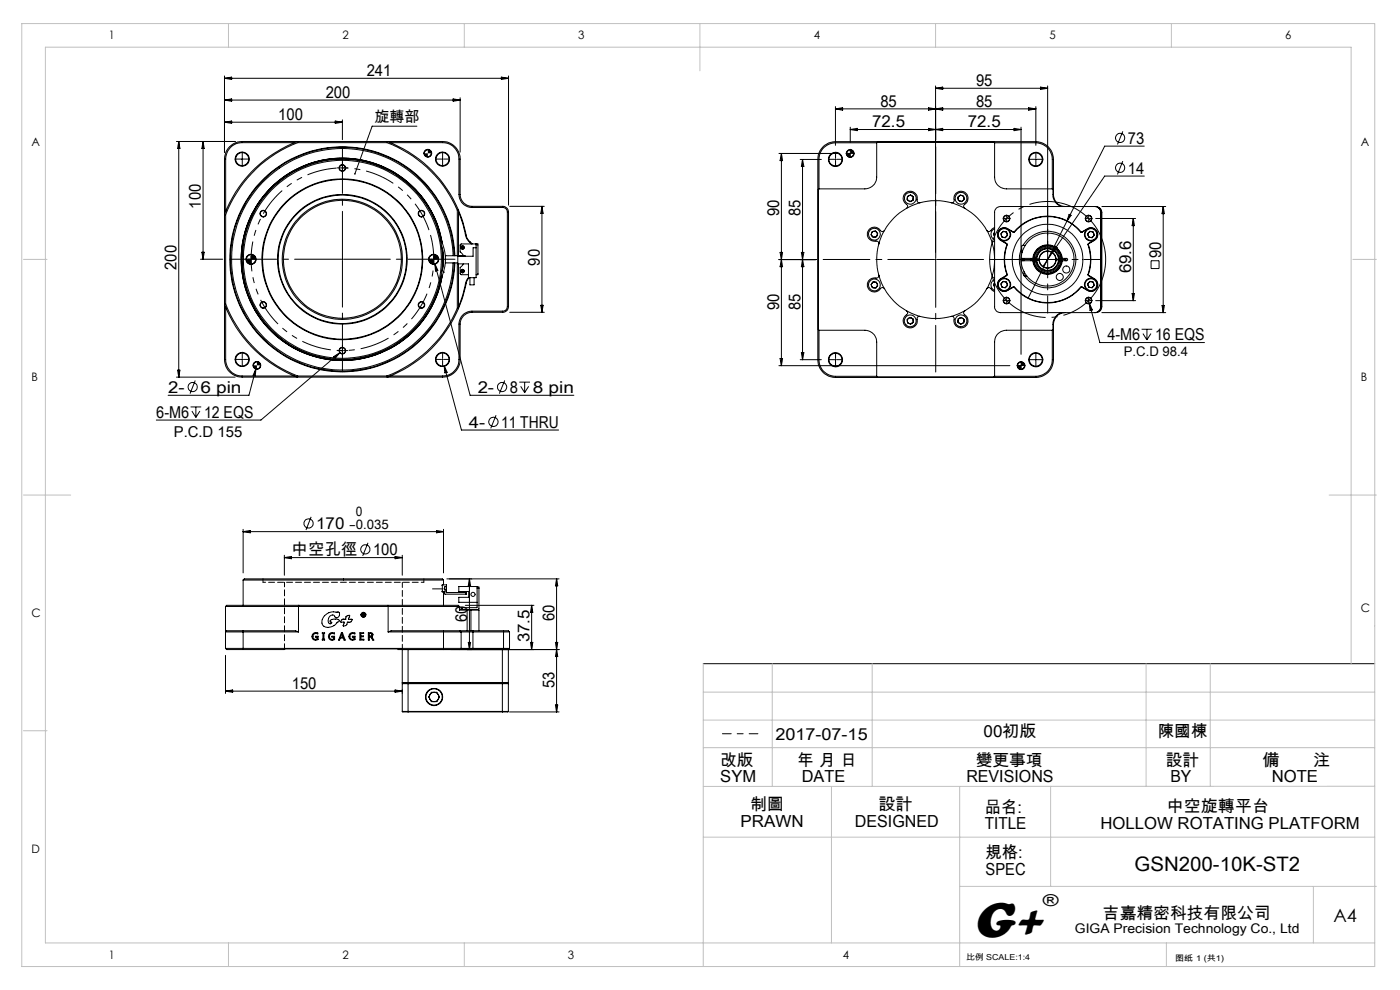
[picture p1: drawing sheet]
<svg xmlns="http://www.w3.org/2000/svg" width="297mm" height="210mm" viewBox="0 0 297 210" stroke-linecap="round" stroke-linejoin="round" font-family="sans-serif">
<g fill="none" stroke="#000" stroke-width=".21">
<path d="M47.6 16.1v16.2M47.6 16.6l1.5-.2v.5zM47.6 16.6h60.3M106.4 16.4l1.5 .2-1.5 .3zM107.9 16.1v27.4M198.5 18.2v35.3M198.5 18.7l1.5-.2v.5zM198.5 18.7h23.7M220.7 18.5l1.5 .2-1.5 .3zM222.2 18.2v35.3M37.4 30h12.5M37.9 30l.3 1.5h-.5z"/>
<path d="M37.9 30v50M43.1 30v25M43.1 30l.2 1.5h-.5zM47.6 25.9h25M47.6 25.9l1.5-.2v.5zM47.6 21.2l1.5-.2v.5zM47.6 21.2h50M48.7 31.1l1.3-.8 1.4-.3h42.5a3.7 3.7 0 0 1 3.7 3.8v7.5a2.53 2.53 0 0 0 2.5 2.5h6.5a1.21 1.21 0 0 1 1.3 1.2v20a1.21 1.21 0 0 1-1.3 1.2h-6.5a2.53 2.53 0 0 0-2.5 2.5v7.6a3.7 3.7 0 0 1-3.7 3.7h-42.5a3.7 3.7 0 0 1-3.8-3.7v-42.5l.3-1.5zM51.3 33.8h.2M51.4 33.6v.3M62.5 30.3h-11.1a3.5 3.5 0 0 0-3.5 3.5v11.1M63.1 30.3v-.3a26.7 26.7 0 0 0-15.5 15.5h.3"/>
<path d="M63.1 30.3a26.5 26.5 0 0 0-15.2 15.2M63.1 30.3h19M71.1 25.7l1.5 .2-1.5 .3zM72.5 35.6h.2M72.6 25.4v4.2M72.6 35.5v.3M82.1 30.3a26.4 26.4 0 0 1 14.9 14.3M82.1 30.3l.1-.3a26.7 26.7 0 0 1 15.1 14.5M82.8 30.3h11.1a3.5 3.5 0 0 1 3.5 3.5v7.5a2.77 2.77 0 0 0 2.7 2.7h6.5a.96 .96 0 0 1 1 1v20a.96 .96 0 0 1-1 1h-6.5a2.77 2.77 0 0 0-2.7 2.7v7.6a3.5 3.5 0 0 1-3.5 3.5h-11.1M88.4 26.8h-9.4l-3.7 10.1M90.8 31.7a.77 .77 0 0 0-.8 .8M91.5 32.5a.78 .78 0 0 1-.7 .8"/>
<path d="M93.8 33.8h.2M93.9 33.6v.3M96.1 21l1.5 .2-1.5 .3zM97.6 20.7v11.6M165.2 32.6h12.8M165.8 32.6v45M165.8 32.6l.2 1.5h-.5zM169.8 33.8h4.4M170.3 33.8v42.5M170.3 33.8l.2 1.5h-.5zM177.1 33.8h.3M177.2 33.7v.2"/>
<path d="M177.2 22.6v8.2M177.2 23.1h42.5M177.2 23.1l1.6-.2v.5zM180.2 32.6h.3M180.4 31.8a.78 .78 0 0 0-.8 .8M180.4 27v3.2M180.4 32.4v.3M180.4 27.5l1.5-.3v.5zM181.1 32.6a.72 .72 0 0 1-.7 .7M186 30.3v7.3a2.53 2.53 0 0 1-2.5 2.5h-9.8M186 30.3h-8.8a3.5 3.5 0 0 0-3.5 3.5v6.3M186 30.3h25"/>
<path d="M197 27.2l1.5 .3-1.5 .2zM197 22.9l1.5 .2-1.5 .3zM198.5 23.1l1.5-.2v.5zM198.5 27.5l1.5-.3v.5zM211 30.3v7.3a2.47 2.47 0 0 0 2.5 2.5h9.7M211 30.3h8.7a3.5 3.5 0 0 1 3.5 3.5v6.3M215.1 27.2l1.5 .3-1.5 .2zM216.6 27v48.2M216.6 27.5h-36.2M218.2 22.9l1.5 .2-1.5 .3zM219.6 33.8h.3M219.7 22.6v8.2"/>
<path d="M219.7 33.7v.2M238.2 34.2l-1.1 2.8M238.2 27.9l-1.1 2.7M242.7 37.4h-8.3l-11.2 16.2M242.7 31h-8.3l-16.3 32.2M42.5 55h4.7M42.8 53.5h.5l-.2 1.5zM47.9 45.5v19M53.1 55h.3M53.3 54.9v.2M53.3 54a1.02 1.02 0 0 0-1.1 1M54.3 55a1.02 1.02 0 0 1-1 1"/>
<path d="M72.5 55h.2M72.6 54.9v.2M91.9 55h.2M92 54.9v.2M92 54h-.1a1.05 1.05 0 0 0-.9 1M92.3 56l7.4 27.8h22M92.3 56l.6 1.4-.5 .1zM93 55a1.02 1.02 0 0 1-1 1M93.5 51.2l.2-.1a9.2 9.2 0 0 1 0 7.8l-.2-.1M93.6 51.1a21.4 21.4 0 0 0-32.8-13.9 21.4 21.4 0 0 0 0 35.6 21.4 21.4 0 0 0 32.8-13.9M93.7 52.4a9.1 9.1 0 0 1 0 5.2M93.8 51.5a21.5 21.5 0 0 0-32.9-14.5 21.5 21.5 0 0 0 0 36 21.5 21.5 0 0 0 32.9-14.5"/>
<path d="M93.8 51.5a21.5 21.5 0 0 0-32.9-14.5 21.5 21.5 0 0 0 0 36 21.5 21.5 0 0 0 32.9-14.4M93.9 53v4M94.1 53.9v2.3M94.1 57.7h.1M94.1 54.1v1.8M94.5 55.8h2.6M94.5 54.2l4.2 .2M96.1 54.2a23.5 23.5 0 0 0-34-20.3 23.5 23.5 0 0 0-4.1 39.4 23.5 23.5 0 0 0 37.5-12.7l.4-2.4 .2-2.4M96.4 54.2a23.8 23.8 0 0 0-35.4-19.9 23.8 23.8 0 0 0-1.4 40.6 23.8 23.8 0 0 0 36.7-17.5l.1-1.6M96.5 54.2a23.9 23.9 0 0 0-35.6-20 23.9 23.9 0 0 0-1.3 40.8 23.9 23.9 0 0 0 36.8-17.6l.1-1.6M97 44.6v9.6M97 55.8v9.6"/>
<path d="M97.3 44.9l1.2 3.7a4.6 4.6 0 0 0 .9 2.6l.6 .5M97.3 44.5l1.3 4a4.4 4.4 0 0 0 .9 2.6l.7 .6M97.3 44.5l-.3 .1M97.3 44.5v9.7M97.3 56v9.5M98 52.5h.2M98 57.5h.2M98.1 52.4v.2M98.1 57.4v.2M98.3 56l-.7 .8 .1 1.4 1.7 .1M99.4 58.9a3 3 0 0 0-.8 1.9l-1.3 4.3M99.5 58.9l-.1 .1a4.3 4.3 0 0 0-.8 2.5l-1.3 4"/>
<path d="M99.7 58.9v1.5h.9v-1.5M101 51.7v7.2h-1.6v-2.9h-2.3v-1.6h3.3v-1.8h.6M101 51.7h.4v6.6h-.4M101 51.7l-3.3 .1-.1 1.6 .7 .8M108.1 43.8h7.4M115 43.8v22.4M115 43.8l.2 1.5h-.5zM165.2 55.1h7.9M165.5 53.5h.5l-.2 1.6zM165.8 55.1l.2 1.5h-.5zM170 53.5h.5l-.2 1.6zM170.3 55.1l.2 1.5h-.5z"/>
<path d="M173.7 40.1h-.1v29.8l.1 .2M185 49.1l.7-.1 .5 .6-.3 .6-.7 .2-.4-.6zM185.2 59.8l.7 .1 .3 .6-.4 .6-.7-.1-.3-.6zM186.4 51.7a12.2 12.2 0 0 0 0 6.7M186.4 58.4a.59 .59 0 0 1-.2 .6 .59 .59 0 0 1-.7-.1 1.52 1.52 0 0 0-1.2 2.4 1.52 1.52 0 0 0 2.6-.2l.3-.1 .4 .2M186.4 58.4l.7 1.8 .5 1M187.6 48.9a.59 .59 0 0 1-.6 .2 .59 .59 0 0 1-.4-.5 1.53 1.53 0 0 0-2.6 .8 1.53 1.53 0 0 0 2.1 1.7l.3 .4v.2M187.6 48.9l-.5 1-.7 1.8M192.3 44.2a12.1 12.1 0 0 0-4.7 4.7M192.5 41.7l.7-.4 .5 .5v.7l-.7 .3-.6-.4zM195.2 43a13.1 13.1 0 0 1 6.6 0M195.2 43a.57 .57 0 0 1-.6-.2 .57 .57 0 0 1 0-.7 1.53 1.53 0 0 0-2.4-1.3 1.53 1.53 0 0 0 .3 2.7v.4l-.2 .3"/>
<path d="M195.2 43l-2.9 1.2M198.4 55.1h.2M198.5 54.9v.3M201.8 43a.55 .55 0 0 0 .6-.2 .55 .55 0 0 0 0-.7 1.54 1.54 0 0 1 2.3-1.3 1.54 1.54 0 0 1-.2 2.7l-.1 .4 .3 .3M201.8 43l2.9 1.2M203.2 41.8l.5-.4 .7 .2 .1 .7-.5 .5-.7-.3zM204.7 44.2a12.1 12.1 0 0 1 4.6 4.7M209.3 48.9l.7 1.4 .5 1.4M210.5 58.4l.1 .3 .4 .3M210.5 51.7a12.2 12.2 0 0 1 0 6.7M210.5 58.4l-.5 1.5-.7 1.3M211 49.3l-.1 .5 .1 .3"/>
<path d="M211 49.3h.1M211 59.3a1.23 1.23 0 0 0-.8 1.1 1.23 1.23 0 0 0 .8 1.2M211 60l-.2 .6 .2 .2-.1-.2 .1-.5M211 48.5a1.23 1.23 0 0 0-.8 1.2 1.23 1.23 0 0 0 .8 1.1M211 51.1l-.4 .3-.1 .3M211 48.3l-.6 .3a.61 .61 0 0 1-.5 .5 .61 .61 0 0 1-.6-.2M211 49.3l-.3 .3 .3 .5M211.3 44.2l.9-.4h20.3a1.26 1.26 0 0 1 1.3 1.3v19.9a1.26 1.26 0 0 1-1.3 1.3h-20.3a1.21 1.21 0 0 1-1.2-1.3v-20.2zM212.1 48.7l.8-.4a2.54 2.54 0 0 1 2.1 .9 11.2 11.2 0 0 1 6.9-3.3 9.9 9.9 0 0 1 7.5 3.3h.1a2.54 2.54 0 0 1 2.1-.9 1.43 1.43 0 0 1 1.3 1.2 1.43 1.43 0 0 1-.7 1.5l-1.3 .8a10.4 10.4 0 0 1 0 6.5l.1 .1a2.89 2.89 0 0 1 1.8 1.4 1.44 1.44 0 0 1-.4 1.6 1.44 1.44 0 0 1-1.7 .2l-1.2-.7a11.2 11.2 0 0 1-6.9 3.4 9.9 9.9 0 0 1-7.6-3.4 2.54 2.54 0 0 1-2.1 .9 1.45 1.45 0 0 1-1.3-1.1 1.45 1.45 0 0 1 .7-1.6l1.3-.8a9.8 9.8 0 0 1 0-6.5l-.1-.1a2.89 2.89 0 0 1-1.8-1.4l-.1-.8zM212.3 59.2a1.37 1.37 0 0 0-.5 1.9 1.37 1.37 0 0 0 1.9 .5M212.3 50.9l1.3 .8a10.9 10.9 0 0 0 0 6.7l-1.3 .8M212.3 59.2a1.37 1.37 0 0 1 1.9 .5 1.37 1.37 0 0 1-.5 1.9"/>
<path d="M212.8 49.1l.7 .1 .2 .7-.4 .5-.8-.1-.2-.7zM212.8 59.7l.7 .1 .2 .7-.4 .6-.8-.2-.2-.7zM213.4 46.3h.3M213.5 46.2v.3M213.7 48.6a1.37 1.37 0 0 0-1.9 .5 1.37 1.37 0 0 0 .5 1.8M213.7 48.6l1.4 .7a9.4 9.4 0 0 1 14.3 0l.2-.1M213.7 48.6a1.37 1.37 0 0 1 .5 1.8 1.37 1.37 0 0 1-1.9 .5M216.7 52.7a6 6 0 0 0 .5 5.7M216.9 54.8v.5M216.9 54.8h-.2a5.1 5.1 0 0 1 2.4-4.4 5.6 5.6 0 0 1 8.3 2.4 5.6 5.6 0 0 1-3.9 7.8 5.6 5.6 0 0 1-6.9-5.3h.3M216.9 55.3h3M216.9 54.8h3"/>
<path d="M217 52.1a6 6 0 0 1 8.9-1.8 6 6 0 0 1 .5 9.1 6 6 0 0 1-9.1-.8M217.1 54.8v.5M217.2 58.5h.6M217.2 58.5l.6 .1M217.2 54.8v.5M217.2 57.6v.9M217.5 52.1l-.8 .1 .1 1.3M218.7 54.8v.5M219.1 55.3a3.1 3.1 0 0 0 3.1 2.9 3.1 3.1 0 0 0 3.2-2.9M219.1 54.8a3.1 3.1 0 0 1 3.1-2.9 3.1 3.1 0 0 1 3.2 2.9M219.3 55.3a2.99 2.99 0 0 0 2.9 2.8 2.99 2.99 0 0 0 3-2.8M219.3 54.8a2.99 2.99 0 0 1 2.9-2.7 2.99 2.99 0 0 1 3 2.7"/>
<path d="M219.4 55.3a2.89 2.89 0 0 0 2.8 2.6 2.89 2.89 0 0 0 2.9-2.6M219.4 54.8a2.89 2.89 0 0 1 2.8-2.6 2.89 2.89 0 0 1 2.9 2.6M219.6 55.3a2.62 2.62 0 0 0 2.7 2.4 2.62 2.62 0 0 0 2.6-2.4M219.6 54.8a2.62 2.62 0 0 1 2.7-2.4 2.62 2.62 0 0 1 2.6 2.4M219.9 55v.1M219.9 55.1a2.27 2.27 0 0 0 2.9 2.3 2.38 2.38 0 0 0 1.8-2.3M219.9 55.1h.1M219.9 55.1a2.31 2.31 0 0 0 2.3 2.3 2.31 2.31 0 0 0 2.3-2.3M219.9 55a2.31 2.31 0 0 1 2.3-2.2 2.31 2.31 0 0 1 2.3 2.2M219.9 55a2.27 2.27 0 0 1 2.9-2.2 2.38 2.38 0 0 1 1.8 2.2M219.9 55h.1M219.9 55h.6"/>
<path d="M219.9 55.1h.6M220.4 55.1a1.82 1.82 0 0 0 1.8 1.8 1.82 1.82 0 0 0 1.8-1.8M220.4 55a1.82 1.82 0 0 1 1.8-1.8 1.82 1.82 0 0 1 1.8 1.8M220.5 55.1a1.75 1.75 0 0 0 1.7 1.7 1.75 1.75 0 0 0 1.8-1.7M220.5 55a1.75 1.75 0 0 1 1.7-1.7 1.75 1.75 0 0 1 1.8 1.7M220.5 55v.1M222.1 55.1h.3M222.2 54.9v.3M223.2 53.6l-1.9 2.9M223.2 40.1l.2 .1a3 3 0 0 0 1.8 3.6M223.9 52.2l.4 .3-1.1 1.1zM224 55v.1"/>
<path d="M224 55h.6M224 55.1h.6M224.6 55v.1M224.6 54.8h1.6a.25 .25 0 0 1 .3 .3 .25 .25 0 0 1-.3 .2h-1.6M226 54.8v.5M226 43.8a2.53 2.53 0 0 1-2.5-2.5v-7.5a3.7 3.7 0 0 0-3.8-3.8h-42.5a3.7 3.7 0 0 0-3.7 3.8v42.5a3.7 3.7 0 0 0 3.7 3.8h42.5a3.7 3.7 0 0 0 3.8-3.8v-7.5a2.53 2.53 0 0 1 2.5-2.5M226.1 54.8v.5M226.8 45.5l.4 .2-.9 1.2zM230.8 48.6a1.37 1.37 0 0 1 1.8 .5 1.37 1.37 0 0 1-.5 1.8M230.8 48.6a1.37 1.37 0 0 0-.5 1.8 1.37 1.37 0 0 0 1.8 .5M230.8 48.6l-1.2 .6M230.8 46.3h.3"/>
<path d="M230.9 46.2v.3M231.2 59.7l.7 .1 .2 .7-.4 .6-.7-.2-.3-.7zM231.2 49.1l.7 .1 .2 .7-.4 .5-.7-.1-.3-.7zM232.1 59.2a1.37 1.37 0 0 1 .5 1.9 1.37 1.37 0 0 1-1.8 .5M232.1 50.9l-1.3 .8a10.9 10.9 0 0 1 0 6.7l1.3 .8M232.1 59.2a1.37 1.37 0 0 0-1.8 .5 1.37 1.37 0 0 0 .5 1.9M232.2 43.8a1.26 1.26 0 0 1 1.3 1.3v19.9a1.26 1.26 0 0 1-1.3 1.3M232.4 46.3h8.5M232.9 44.1l.5 .3 .2 .7v19.9l-.2 .7-.5 .4M233.8 43.8h13.5M240.4 46.3v17.5M240.4 46.3l.3 1.6h-.5z"/>
<path d="M244.2 55.3h1.7v1.7h-1.7zM246.8 43.8v22.5M246.8 43.8l.2 1.5h-.5zM37.7 78.5h.5l-.3 1.5zM47.9 64.5a26.7 26.7 0 0 0 15.2 15.3M47.9 64.5h-.3a26.7 26.7 0 0 0 15.5 15.5v-.2M47.9 65.1v11.2a3.5 3.5 0 0 0 3.5 3.5h11.1M51.3 76.3h.2M51.4 76.1v.3M54.3 78.2l-1.5 5.6h-17.1M54.3 78.2l-.1 1.6-.5-.2zM54.5 76.8a.72 .72 0 0 0-.7 .7"/>
<path d="M55.2 77.5a.78 .78 0 0 1-.7 .8M63.1 79.8h19M70.8 75.7l1.3-.8-1 1.1zM72.1 74.9l-16.7 14.2h-22.2M72.5 74.4h.2M72.6 74.3v.2M93.8 76.3h.2M93.9 76.1v.3M94.2 77.6l3.7 13.6h20.6M94.2 77.6l.7 1.4-.5 .1zM97 65.4a26.7 26.7 0 0 1-14.9 14.4M97 65.4l.3 .1"/>
<path d="M97.3 65.5a26.7 26.7 0 0 1-15.1 14.5l-.1-.2M108.1 66.2h7.4M114.7 64.8h.5l-.2 1.4zM165.2 77.6h49M165.5 76.1h.5l-.2 1.5zM169.8 76.3h4.4M170 74.8h.5l-.2 1.5zM173.7 70.1v6.2a3.5 3.5 0 0 0 3.5 3.5h8.8M173.7 70.1h9.8a2.53 2.53 0 0 1 2.5 2.5v7.2M177.1 76.3h.3M177.2 76.2v.2M186 79.8h25"/>
<path d="M187.6 61.2a12.1 12.1 0 0 0 4.7 4.7M192.3 65.9a.56 .56 0 0 1 .2 .6 .56 .56 0 0 1-.4 .4 1.52 1.52 0 0 0 .8 2.6 1.52 1.52 0 0 0 1.7-2.1l.2-.2 .4-.1M192.3 65.9l2.9 1.2M192.4 67.8l.6-.5 .7 .3 .1 .7-.6 .4-.7-.2zM195.2 67.1a13.1 13.1 0 0 0 6.6 0M203.3 67.6l.6-.3 .6 .5v.7l-.7 .3-.6-.4zM204.7 65.9a.56 .56 0 0 0-.3 .6 .56 .56 0 0 0 .5 .4 1.51 1.51 0 0 1-.7 2.6 1.51 1.51 0 0 1-1.8-1.9l-.1-.4-.5-.1M204.7 65.9l-2.9 1.2M209.3 61.2a12.1 12.1 0 0 1-4.6 4.7M209.3 61.2a.59 .59 0 0 1 .7-.2 .59 .59 0 0 1 .4 .5l.6 .4M213.4 63.8h.3M213.5 63.6v.3"/>
<path d="M213.7 61.6l1.4-.8a9.4 9.4 0 0 0 14.3 0l1.4 .8M216.5 77.6h.2M216.6 76.8h-.1a.74 .74 0 0 0-.6 .8M216.6 77.4v.3M217.3 77.6v.1a.73 .73 0 0 1-.7 .6M219.6 76.3h.3M219.7 76.2v.2M223.2 70.1v6.2a3.5 3.5 0 0 1-3.5 3.5h-8.7M223.2 70.1h-9.7a2.47 2.47 0 0 0-2.5 2.5v7.2M225.2 66.3a2.61 2.61 0 0 0-1.8 2.5v1.1l-.2 .2M230.8 63.2l.3 1.2M230.8 63.8h.3"/>
<path d="M230.9 63.6v.3M231.1 64.4l2.2 8.3h22.2M231.1 64.4l.6 1.3-.5 .2zM232.4 63.8h8.5M233.8 66.3h13.5M240.2 62.3h.5l-.3 1.5zM242.2 69.8h2.2M242.5 70.8l.8 1.3M243.3 69.8v2.3M244.2 70.8l-.9 1.3M246.5 64.8h.5l-.2 1.5zM37.4 80h12.5"/>
<path d="M40.4 86.3h2.3M40.7 87.2l.9 1.3M41.4 80.7l-1.1 2.8M41.6 86.3v2.2M42.4 87.2l-.8 1.3M105.2 88.1l-1.1 2.8M107.1 80.7l-1.2 2.8M110.2 81.1h2.2M110.5 81.9l.8 1.4M111.3 81.1v2.2M112.1 81.9l-.8 1.4M51.6 112.3v9.2"/>
<path d="M51.6 112.8h42.5M51.6 112.8l1.5-.3v.5zM60.3 117.8v4.2M60.3 118.3h25M60.3 118.3l1.5-.3v.5zM66 109.6l-1.1 2.8M78.1 115.1l-1.2 2.8M83.8 118l1.5 .3-1.5 .2zM85.3 117.8v4.2M92.6 112.5l1.5 .3-1.5 .2zM94.1 112.3v9.2M47.8 139v8.1"/>
<path d="M47.8 137.5h50M47.8 137.5a1.94 1.94 0 0 0 1.7 .3h2.1M47.8 128.6h15.5M47.8 128.6v8.9M51.6 123a1.62 1.62 0 0 1 1.5-.2h40.7l.3 .2M51.6 123h42.5M51.6 137.8l33.6-.2 .1 7.2M51.6 133.8h-2.1a1.94 1.94 0 0 0-1.7 .2h15.5M51.6 123v5.4M51.6 133.8v4M51.6 133.8h11.1l.6 .2M63.3 128.6v5.4"/>
<path d="M63.3 128.6h19M63.4 128.4h-15.3l-.3 .2M63.4 128.4h18.9M63.4 128.4l-.1 .2M66.5 134.4l.5-.2 .4 .1v.2a.64 .64 0 0 0-1 .4 .64 .64 0 0 0 .9 .7v-.5h-.4v-.1h.6v.7a.83 .83 0 0 1-1.2-.2 .83 .83 0 0 1 .2-1.1zM68.4 134.2h.5l-.2 .2v1.2h.2v.2h-.5v-.2h.1v-1.2zM68.9 130.6a3.6 3.6 0 0 1 2.7-.8h.1a.63 .63 0 0 1 .1 1.1 .63 .63 0 0 1-1-.4 1 1 0 0 0-1.1 .6 1 1 0 0 0 .4 1.2l.3-.3-.3-.1-.1-.2a1.58 1.58 0 0 1 2-.1l-.2 .3-.3 .1a2.04 2.04 0 0 1-3.1 .5 1.78 1.78 0 0 1 .5-1.9zM70 134.4l.5-.2 .4 .1v.2a.64 .64 0 0 0-1 .4 .64 .64 0 0 0 .9 .7v-.5h-.4v-.1h.6v.7a.83 .83 0 0 1-1.2-.2 .83 .83 0 0 1 .2-1.1zM72.4 134.2h.2l.6 1.6h-.2l-.2-.4h-.6l-.2 .4h-.2zM72.5 134.4l.3 .8h-.6zM72.5 134.4h.1M73.2 131.4h-.1a.57 .57 0 0 0-.7 .6h.6l-.2 .7a.58 .58 0 0 0 .8-.2l.1-.4"/>
<path d="M73.2 131.4a.73 .73 0 0 1 1-.8l-.3 .8h.6M73.2 131.4h.1M73.7 132v.1M74.3 134.4l.5-.2 .5 .1v.2a.64 .64 0 0 0-1.1 .4 .64 .64 0 0 0 .9 .7v-.5h-.3v-.1h.5v.7a.83 .83 0 0 1-1.1-.2 .83 .83 0 0 1 .1-1.1zM74.5 131.4h.1M74.6 131.4h.1a.67 .67 0 0 1-1 .6M76.3 134.2h.9v.2h-.6v.5h.5v.2h-.5v.5h.6v.2h-.9zM76.9 130.1l.4 .1-.1 .2 .2 .3-.3-.2h-.1l-.1 .2zM77 130.2l.2 .1-.2 .1zM78.1 134.2l.9 .1 .1 .5-.3 .2 .5 .8h-.2l-.6-.7h-.1v.7h-.3zM78.4 134.4h.2a.28 .28 0 0 1 .3 .2 .28 .28 0 0 1-.3 .3h-.2zM78.8 135h.1"/>
<path d="M82.3 128.4h14.9l.3 .2M82.3 128.4v.2M82.3 128.6h15.2M82.3 134h15.5M82.3 128.6v5.4M86.6 137.8v7M91.8 124.9h2.2M93.7 124.2h.1M93.7 125.4h.1M93.8 124.1h.1M93.8 125.5h.1M93.8 125.4l.1 .1"/>
<path d="M93.8 124.2v1.2M93.9 124.1l-.1 .1M93.9 124.1h.8v1.4M93.9 125.5h.8M94.1 133.8h3.5M94.1 133.8v4h2.1a1.84 1.84 0 0 0 1.6-.3M94.1 123v1.1M94.1 125.5v2.9M94.1 133.8h-11.1l-.7 .2M94.3 125.5l.1 .5h4.4M94.3 124.5h.4l-.1 .7-.3-.1zM94.7 125.5l.1 .2h4"/>
<path d="M94.7 125.5h.1M94.7 125.5l.1 .2M97.5 128.6v.8h1.6M97.5 129.3h1.5M97.6 133.8h2.7M97.6 133.8l.2 .2M97.7 137.6h2.6M97.8 134h10.3M97.8 137.5h10.3M97.8 134v3.5M98.1 128.9h-.3v.4M98.1 128.9v.4"/>
<path d="M98.7 128.4h14.6M98.8 125.7v.3M99 129.3h.8M99 129.3l.1 .1M99.1 129.4h.8M99.1 129.4v4.4M99.3 136.3h.5l-.2 1.5zM99.6 122.8v15M99.6 122.8l.2 1.5h-.5zM99.8 129.3h1.7M99.8 129.3l.1 .1M99.9 129.4h1.7"/>
<path d="M99.9 129.4v4.4M100.3 133.8v3.8M100.3 137.6h6.5M100.3 133.8h6.5M101.2 127.8h-3.9v-1.1h2.1v-1.2h-2.1v-1.1h3.9v4.4l-3.1 .1M101.2 124.5h.4v.3M101.2 124.8h.4M101.5 129.3l.1 .1M101.6 124.8v4.4l-.1 .1M101.6 129.4v4.4M106.6 137.8h1.2M106.6 137.6v.2"/>
<path d="M106.6 137.8v7M106.8 133.8h1l.3 .2M106.8 133.8v3.8M107.7 137.6l.1 .2M107.8 137.8v7M108.1 137.5l-1.3 .1M108.1 134v3.5M112.5 136.3h.5l-.2 1.5zM112.8 128.4v9.4M112.8 128.4l.2 1.5h-.5zM117.8 136.3h.5l-.2 1.5zM118.1 122.8l.2 1.5h-.5z"/>
<path d="M118.1 122.8v28.2M118.1 137.8l.2 1.5h-.5zM118.6 137.8h-34.3M118.6 122.8h-23.8M47.8 146.6h37.5M47.8 146.6l1.6-.2v.5zM83.8 146.4l1.5 .2-1.5 .3zM85.3 150.9h1.3M85.3 150.9l1.3 .1M85.3 145h1.3M85.3 144.8h1.3M85.3 144.8l.2 .1"/>
<path d="M85.3 145v5.9M85.5 144.9l-.2 .1M85.5 144.9h1.1M86.6 150.9v.1M86.6 144.9v.1M86.6 144.8v.1M86.6 151h20M86.6 145h20M86.6 150.9h20M86.6 145v5.9M86.6 144.9h20M86.6 144.8h20"/>
<path d="M91.5 146.9h1.2l.5 .9-.5 1h-1.2l-.6-1zM106.6 145h1.2M106.6 150.9h1.2M106.6 150.9v.1M106.6 144.9v.1M106.6 144.9h1.1M106.6 144.8h1.2M106.6 144.8v.1M106.6 145v5.9M107.7 144.9l.1 .1M107.8 150.9l-1.2 .1M107.8 144.8l-.1 .1"/>
<path d="M107.8 145v5.9M108.1 151h10.5M117.8 149.5h.5l-.2 1.5zM149.2 140.8h142.4"/>
<circle cx="51.4" cy="33.8" r="1.39"/>
<circle cx="51.4" cy="33.8" r="1.5"/>
<circle cx="72.6" cy="35.6" r=".63"/>
<circle cx="72.6" cy="35.6" r=".7"/>
<circle cx="90.7" cy="32.5" r=".74"/>
<circle cx="90.7" cy="32.5" r=".82"/>
<circle cx="93.9" cy="33.8" r="1.39"/>
<circle cx="93.9" cy="33.8" r="1.5"/>
<circle cx="177.2" cy="33.8" r="1.38"/>
<circle cx="177.3" cy="33.8" r="1.5"/>
<circle cx="180.4" cy="32.6" r=".82"/>
<circle cx="180.4" cy="32.6" r=".76"/>
<circle cx="219.7" cy="33.8" r="1.5"/>
<circle cx="219.7" cy="33.8" r="1.36"/>
<circle cx="237.6" cy="35.6" r=".99"/>
<circle cx="237.6" cy="29.3" r=".98"/>
<circle cx="53.3" cy="55" r="1"/>
<circle cx="53.3" cy="55" r="1.08"/>
<circle cx="55.8" cy="45.3" r=".7"/>
<circle cx="55.8" cy="45.3" r=".63"/>
<circle cx="72.6" cy="55" r="13.7"/>
<circle cx="72.6" cy="55" r="21"/>
<circle cx="72.6" cy="55" r="16.9"/>
<circle cx="72.6" cy="55" r="12.5"/>
<circle cx="72.6" cy="55" r="13.6"/>
<circle cx="72.6" cy="55" r="17.1"/>
<circle cx="72.6" cy="55" r="12.8"/>
<circle cx="72.6" cy="55" r="21.2"/>
<circle cx="89.4" cy="45.3" r=".63"/>
<circle cx="89.4" cy="45.3" r=".71"/>
<circle cx="92" cy="55" r="1.08"/>
<circle cx="92" cy="55" r="1.01"/>
<circle cx="98.1" cy="52.5" r=".37"/>
<circle cx="98.1" cy="57.5" r=".37"/>
<circle cx="98.1" cy="52.5" r=".26"/>
<circle cx="98.1" cy="57.5" r=".33"/>
<circle cx="98.1" cy="52.5" r=".33"/>
<circle cx="98.1" cy="57.5" r=".26"/>
<circle cx="185.5" cy="49.7" r="1.25"/>
<circle cx="185.5" cy="49.7" r=".64"/>
<circle cx="193.1" cy="42.1" r="1.25"/>
<circle cx="193.1" cy="42.1" r=".61"/>
<circle cx="203.9" cy="42.1" r="1.25"/>
<circle cx="203.9" cy="42.1" r=".61"/>
<circle cx="213" cy="49.8" r="1.25"/>
<circle cx="213.1" cy="49.8" r=".63"/>
<circle cx="213.5" cy="46.4" r=".71"/>
<circle cx="213.6" cy="46.4" r=".62"/>
<circle cx="222.2" cy="55.1" r="7.5"/>
<circle cx="224.8" cy="58.7" r=".75"/>
<circle cx="226.2" cy="57.2" r=".74"/>
<circle cx="230.9" cy="46.4" r=".71"/>
<circle cx="230.9" cy="46.4" r=".62"/>
<circle cx="231.4" cy="49.8" r=".62"/>
<circle cx="231.4" cy="49.8" r="1.25"/>
<circle cx="51.4" cy="76.3" r="1.49"/>
<circle cx="51.4" cy="76.3" r="1.39"/>
<circle cx="54.5" cy="77.5" r=".82"/>
<circle cx="54.5" cy="77.5" r=".75"/>
<circle cx="55.8" cy="64.7" r=".7"/>
<circle cx="55.9" cy="64.7" r=".62"/>
<circle cx="72.6" cy="74.4" r=".63"/>
<circle cx="72.6" cy="74.4" r=".7"/>
<circle cx="89.4" cy="64.7" r=".62"/>
<circle cx="89.4" cy="64.7" r=".71"/>
<circle cx="93.9" cy="76.3" r="1.49"/>
<circle cx="93.9" cy="76.3" r="1.39"/>
<circle cx="177.2" cy="76.3" r="1.38"/>
<circle cx="177.3" cy="76.3" r="1.5"/>
<circle cx="185.5" cy="60.4" r="1.25"/>
<circle cx="185.5" cy="60.5" r=".63"/>
<circle cx="193.1" cy="68.1" r=".62"/>
<circle cx="193.1" cy="68.1" r="1.25"/>
<circle cx="203.9" cy="68.1" r=".63"/>
<circle cx="203.9" cy="68.1" r="1.25"/>
<circle cx="213" cy="60.4" r="1.25"/>
<circle cx="213.1" cy="60.4" r=".63"/>
<circle cx="213.5" cy="63.8" r=".71"/>
<circle cx="213.6" cy="63.8" r=".62"/>
<circle cx="216.6" cy="77.6" r=".74"/>
<circle cx="216.6" cy="77.6" r=".82"/>
<circle cx="219.7" cy="76.3" r="1.5"/>
<circle cx="219.7" cy="76.3" r="1.36"/>
<circle cx="230.9" cy="63.8" r=".71"/>
<circle cx="230.9" cy="63.8" r=".62"/>
<circle cx="231.4" cy="60.4" r="1.25"/>
<circle cx="231.4" cy="60.4" r=".62"/>
<circle cx="40.9" cy="82.1" r=".97"/>
<circle cx="104.7" cy="89.5" r=".98"/>
<circle cx="106.5" cy="82.1" r=".98"/>
<circle cx="65.5" cy="111" r=".98"/>
<circle cx="77.5" cy="116.5" r=".98"/>
<circle cx="77.1" cy="130.4" r=".51"/>
<circle cx="77.1" cy="130.4" r=".47"/>
<circle cx="100.3" cy="126.1" r=".44"/>
<circle cx="92.1" cy="147.8" r="1.73"/>
<circle cx="92.1" cy="147.9" r="1.82"/>
<circle cx="92.1" cy="147.8" r=".99"/>
</g>
<path d="M234 51.4a12.3 12.3 0 0 0-20.5-5 12.3 12.3 0 0 0 5.3 20.5 12.3 12.3 0 0 0 15.5-14.5l-.3-1" fill="none" stroke="#000" stroke-width=".21" stroke-dasharray="30.5 1.3 1.3 1.3" stroke-dashoffset="10.9" stroke-linecap="butt"/>
<path d="M91.2 49.3a19.4 19.4 0 0 0-32.4-7.8 19.4 19.4 0 0 0 8.7 32.2 19.4 19.4 0 0 0 24-23.2l-.3-1.2" fill="none" stroke="#000" stroke-width=".21" stroke-dasharray="6.3 1.3 1.3 1.3 1.3 1.3" stroke-dashoffset="-.5" stroke-linecap="butt"/>
<path d="M153.3 155.6h7.5" fill="none" stroke="#000" stroke-width=".21" stroke-dasharray="30.5 1.3 1.3 1.3" stroke-dashoffset="28.6"/>
<path d="M72.4 55h-23.6M72.6 54.7v-23.6M72.6 55.2v23.7M72.9 55h23.6M198.3 55h-23.7M198.5 54.8v-23.6M198.5 55.3v23.6M198.8 55h23.6" fill="none" stroke="#000" stroke-width=".21" stroke-dasharray="30.5 1.3 1.3 1.3" stroke-dashoffset="20.6"/>
<g fill="none" stroke="#000" stroke-width=".21" stroke-dasharray="30.5 1.3 1.3 1.3">
<path d="M51.1 33.7h-1.2M51.4 33.5v-1.3M51.4 34v1.2M51.6 33.7h1.3M72.4 35.6h-.9M72.6 35.4v-.9M72.6 35.9v.8M72.9 35.6h.9M93.6 33.7h-1.2M93.9 33.5v-1.3M93.9 34v1.2M94.1 33.7h1.3"/>
<path d="M177 33.8h-1.2M177.3 33.5v-1.2M177.3 34v1.3M177.5 33.8h1.3M180.1 32.5h-.6M180.4 32.3v-.6M180.4 32.8v.6M180.6 32.5h.7M219.5 33.8h-1.2M219.8 33.5v-1.2M219.8 34v1.3M220 33.8h1.3"/>
<path d="M53 55h-.5M53.3 54.7v-.5M53.3 55.2v.5M53.5 55h.5M91.8 55h-.5M92 54.7v-.5M92 55.2v.5M92.3 55h.5M97.9 52.5h-.1M97.9 57.5h-.1M98.1 52.2v-.1M98.1 52.7v.2"/>
<path d="M98.1 57.2v-.1M98.1 57.7v.2M98.4 52.5h.1M98.4 57.5h.1M213.3 46.3h-.5M213.6 46.1v-.5M213.6 46.6v.5M213.8 46.3h.5M230.7 46.3h-.5M231 46.1v-.5M231 46.6v.5M231.2 46.3h.5"/>
<path d="M51.1 76.2h-1.2M51.4 76v-1.3M51.4 76.5v1.2M51.6 76.2h1.3M72.4 74.4h-.9M72.6 74.1v-.9M72.6 74.6v.9M72.9 74.4h.9M93.6 76.2h-1.2M93.9 76v-1.3M93.9 76.5v1.2M94.1 76.2h1.3"/>
<path d="M177 76.3h-1.2M177.3 76v-1.2M177.3 76.5v1.3M177.5 76.3h1.3M213.3 63.7h-.5M213.6 63.5v-.5M213.6 64v.5M213.8 63.7h.5M216.4 77.5h-.6M216.6 77.3v-.6M216.6 77.8v.6M216.9 77.5h.6"/>
<path d="M219.5 76.3h-1.2M219.8 76v-1.2M219.8 76.5v1.3M220 76.3h1.3M230.7 63.7h-.5M231 63.5v-.5M231 64v.5M231.2 63.7h.5M55.8 122.8v.7M89.9 123.5v-.7"/>
</g>
<path d="M222 55h-11.1M222.3 54.8v-11.1M222.3 55.3v11.1M222.5 55h11.1" fill="none" stroke="#000" stroke-width=".21" stroke-dasharray="30.5 1.3 1.3 1.3" stroke-dashoffset="26.8"/>
<path d="M55.8 123.5h34.1" fill="none" stroke="#000" stroke-width=".21" stroke-dasharray="1.3 .6" stroke-dashoffset=".7"/>
<path d="M60.4 123.5v14" fill="none" stroke="#000" stroke-width=".21" stroke-dasharray="1.3 .6" stroke-dashoffset=".3"/>
<path d="M85.4 123.5v14.3" fill="none" stroke="#000" stroke-width=".21" stroke-dasharray="1.3 .6" stroke-dashoffset=".2"/>
<g fill="none" stroke="#c0c0c0" stroke-width=".21">
<path d="M4.6 5h287v200h-287zM48.5 5v5M98.5 5v5M148.5 5v10M198.5 5v5M248.5 5v5M5 55h5M287 55h5M5 105h10M282 105h10M5 155h5M149.2 152.7h142.4"/>
<path d="M149.2 146.8h142.4M149.2 140.8v64.2M149.2 158.6h142.4M163.8 140.8v26M185 140.8v26M243.1 140.8v26M256.8 140.8v26M286.6 140.8v-130.8h-277v190h282M149.2 177.6h142.4M176.4 166.8v33.2M203.6 166.8v38.2M222.9 166.8v21.2"/>
<path d="M291.6 166.8h-142.4M203.6 188h88.4M278.6 188v12M48.5 200v5M98.5 200v5M247.4 200v5"/>
</g>
<g fill="#000">
<path d="M75.2 36.8l.1 .3 .2-.2zM53.8 77.5a.78 .78 0 0 0 .7 .8v-.8zM54.5 76.8v.7l.7-.1a.73 .73 0 0 0-.7-.6zM90 32.5a.78 .78 0 0 0 .8 .8v-.8zM90.8 31.7v.8h.7a.78 .78 0 0 0-.7-.8zM52.2 55a1.02 1.02 0 0 0 1.1 1v-1zM53.3 54v1h1l-.3-.6zM91 55a1.02 1.02 0 0 0 1 1v-1zM92 54v1h1a1.02 1.02 0 0 0-1-1z"/>
<path d="M179.6 32.6a.72 .72 0 0 0 .8 .7v-.7zM180.4 31.8v.8h.7a.78 .78 0 0 0-.7-.8zM215.9 77.6v.1a.8 .8 0 0 0 .7 .6v-.7zM216.6 76.8v.8h.7a.72 .72 0 0 0-.7-.8z"/>
</g>
<text font-size="11" x="206.4" y="198.7">G+</text>
<text font-size="4.2" x="240.7" y="184.8">GSN200-10K-ST2</text>
<text font-size="3.9" x="282.9" y="195.5">A4</text>
<g font-size="3.5">
<text x="77.8" y="16.1">241</text>
<text x="69.1" y="20.7">200</text>
<text x="186.8" y="22.6">85</text>
<text x="207.1" y="22.6">85</text>
<text x="207.1" y="18.2">95</text>
<text x="59" y="25.4">100</text>
<text x="185" y="27">72.5</text>
<text x="205.3" y="27">72.5</text>
<text x="239.3" y="30.5">73</text>
<text x="239.3" y="36.8">14</text>
<text x="42.6" y="44.3" transform="rotate(-90 42.6 44.3)">100</text>
<text x="165.3" y="45.8" transform="rotate(-90 165.3 45.8)">90</text>
<text x="169.8" y="45.8" transform="rotate(-90 169.8 45.8)">85</text>
<text x="37.5" y="57.2" transform="rotate(-90 37.5 57.2)">200</text>
<text x="114.5" y="56.4" transform="rotate(-90 114.5 56.4)">90</text>
<text x="239.9" y="58" transform="rotate(-90 239.9 58)">69.6</text>
<text x="246.3" y="54.7" transform="rotate(-90 246.3 54.7)">90</text>
<text x="165.3" y="65.8" transform="rotate(-90 165.3 65.8)">90</text>
<text x="169.8" y="65.8" transform="rotate(-90 169.8 65.8)">85</text>
<text x="234.9" y="72.1">4-M6</text>
<text x="245" y="72.1">16 EQS</text>
<text x="35.7" y="83.3">2-</text>
<text x="42.5" y="83.3">6 pin</text>
<text x="101.3" y="83.3">2-</text>
<text x="108.1" y="83.3">8</text>
<text x="113" y="83.3">8 pin</text>
<text x="33.2" y="88.6">6-M6</text>
<text x="43.3" y="88.6">12 EQS</text>
<text x="99.5" y="90.7">4-</text>
<text x="106.3" y="90.7">11 THRU</text>
<text x="67.1" y="112.3">170</text>
<text x="61.9" y="117.8">中空孔徑</text>
<text x="79.1" y="117.8">100</text>
<text x="99.1" y="131.9" transform="rotate(-90 99.1 131.9)">60</text>
<text x="117.6" y="131.8" transform="rotate(-90 117.6 131.8)">60</text>
<text x="112.3" y="136.3" transform="rotate(-90 112.3 136.3)">37.5</text>
<text x="61.9" y="146.1">150</text>
<text x="117.6" y="145.9" transform="rotate(-90 117.6 145.9)">53</text>
<text x="164.5" y="157">2017-07-15</text>
<text x="208.7" y="156.4">00初版</text>
<text x="245.6" y="156.4">陳國棟</text>
<text x="152.8" y="162.4">改版</text>
<text x="152.8" y="165.9">SYM</text>
<text x="169.1" y="162.4">年 月 日</text>
<text x="170.1" y="165.9">DATE</text>
<text x="205" y="165.9">REVISIONS</text>
<text x="207" y="162.4">變更事項</text>
<text x="247.4" y="162.4">設計</text>
<text x="248.3" y="165.9">BY</text>
<text x="267.8" y="162.4">備</text>
<text x="269.8" y="165.9">NOTE</text>
<text x="278.6" y="162.4">注</text>
<text x="159.1" y="171.9">制圖</text>
<text x="186.4" y="171.9">設計</text>
<text x="208.9" y="172.4">品名:</text>
<text x="247.5" y="172.2">中空旋轉平台</text>
<text x="157.1" y="175.4">PRAWN</text>
<text x="181.3" y="175.4">DESIGNED</text>
<text x="208.9" y="175.9">TITLE</text>
<text x="233.5" y="175.8">HOLLOW ROTATING PLATFORM</text>
<text x="209.1" y="182.1">規格:</text>
<text x="209.1" y="185.6">SPEC</text>
<text x="221.2" y="192.2">®</text>
<text x="234" y="194.8">吉嘉精密科技有限公司</text>
</g>
<g font-size="3.2">
<text x="79.5" y="26">旋轉部</text>
<text x="36.9" y="92.6">P.C.D 155</text>
</g>
<g font-size="2.8">
<text x="238.4" y="75.4">P.C.D 98.4</text>
<text x="74.1" y="112.3">-0.035</text>
<text x="75.5" y="109.5">0</text>
<text x="228" y="197.8">GIGA Precision Technology Co., Ltd</text>
</g>
<g font-size="2.5">
<text x="23.1" y="8.4">1</text>
<text x="72.7" y="8.4">2</text>
<text x="122.7" y="8.4">3</text>
<text x="172.7" y="8.4">4</text>
<text x="222.7" y="8.4">5</text>
<text x="272.7" y="8.4">6</text>
<text x="6.7" y="30.9">A</text>
<text x="288.7" y="30.9">A</text>
<text x="6.7" y="80.9">B</text>
<text x="288.7" y="80.9">B</text>
<text x="6.7" y="130.9">C</text>
<text x="288.7" y="129.9">C</text>
<text x="6.7" y="180.9">D</text>
<text x="23.1" y="203.4">1</text>
<text x="72.7" y="203.4">2</text>
<text x="120.5" y="203.4">3</text>
<text x="178.8" y="203.4">4</text>
</g>
<g font-size="1.7">
<text x="204.9" y="203.7">比例 SCALE:1:4</text>
<text x="249.3" y="203.8">图纸 1 (共1)</text>
</g>
</svg>
